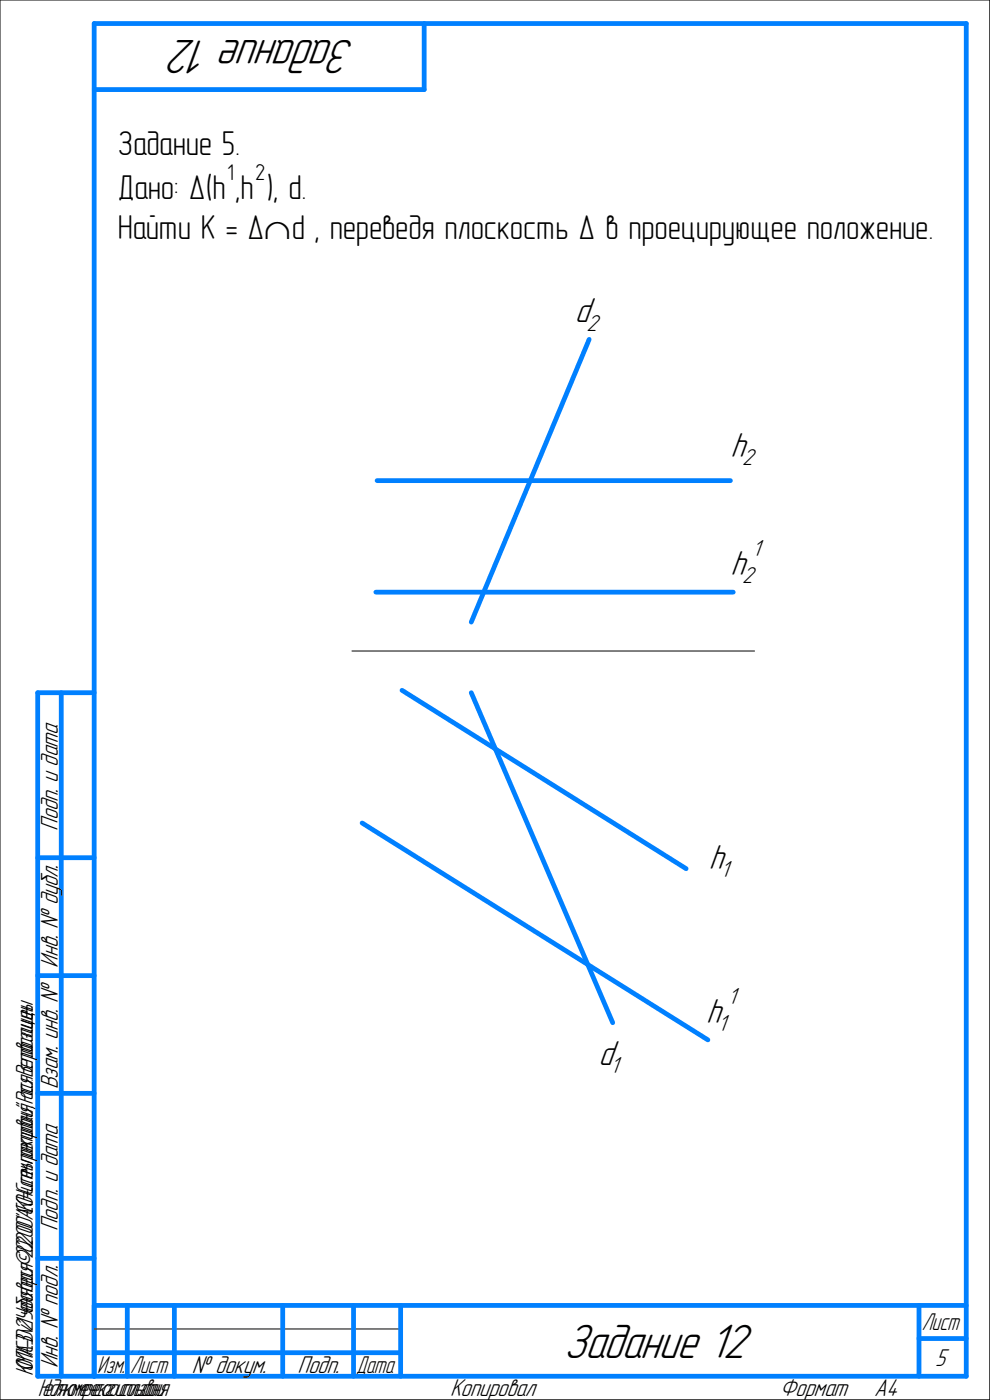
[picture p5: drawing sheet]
<svg xmlns="http://www.w3.org/2000/svg" width="210mm" height="297mm" viewBox="0 0 210 297" stroke-linecap="round" stroke-linejoin="round" font-family="sans-serif">
<path d="M0 0v297zM0 0h210zM210 0v297zM74.7 138.1h85.4zM0 297h210zM20 282h65z" fill="none" stroke="#000" stroke-width=".21"/>
<g fill="none" stroke="#0080ff" stroke-width="1">
<path d="M20 5v287zM20 5h185zM20 19h70zM90 5v14zM205 5v287zM125 72l-25 60zM80 102h75zM79.8 125.6h75.8zM8 147v145zM8 147h12zM13 147v145zM85.3 146.5l60.3 37.8z"/>
<path d="M100 147l30 70zM76.8 174.6l73.4 46zM8 182h12zM8 207h12zM8 232h12zM8 267h12zM20 277h185zM20 277v15zM27 277v15zM37 277v15zM60 277v15zM75 277v15z"/>
<path d="M85 277v15zM195 277v15zM8 292h12zM20 292h185zM20 287h7zM27 287h10zM37 287h23zM60 287h15zM75 287h10zM195 284h10z"/>
</g>
<g fill="#fff" stroke="#fff" stroke-width=".21">
<path d="M155 91.4h6.8zM155 91.4h6.8zM155 91.5h6.8zM155 91.5h6.8zM155 91.6h6.8zM155 91.6h6.8zM155 91.7h6.8zM155 91.7h6.8zM155 91.7h6.8zM155 91.8h6.8zM155 91.8h6.8zM155 91.9h6.8zM155 91.9h6.8zM155 91.9h6.8zM155 92h6.8zM155 92h6.8zM155 92.1h6.8zM155 92.1h6.8zM155 92.2h6.8zM155 92.2h6.8zM155 92.2h6.8zM155 92.3h6.8zM155 92.3h6.8zM155 92.4h6.8zM155 92.4h6.8zM155 92.5h6.8zM155 92.5h6.8zM155 92.5h6.8zM155 92.6h6.8zM155 92.6h6.8zM155 92.7h6.8zM155 92.7h6.8zM155 92.8h6.8zM155 92.8h6.8zM155 92.8h6.8zM155 92.9h6.8zM155 92.9h6.8zM155 93h6.8zM155 93h6.8zM155 93h6.8zM155 93.1h6.8zM155 93.1h6.8zM155 93.2h6.8zM155 93.2h6.8zM155 93.3h6.8zM155 93.3h6.8zM155 93.3h6.8zM155 93.4h6.8zM155 93.4h6.8zM155 93.5h6.8zM155 93.5h6.8zM155 93.6h6.8zM155 93.6h6.8zM155 93.6h6.8zM155 93.7h6.8zM155 93.7h6.8zM155 93.8h6.8zM155 93.8h6.8zM155 93.9h6.8zM155 93.9h6.8zM155 93.9h6.8zM155 94h6.8zM155 94h6.8zM155 94.1h6.8zM155 94.1h6.8zM155 94.1h6.8zM155 94.2h6.8zM155 94.2h6.8zM155 94.3h6.8zM155 94.3h6.8zM155 94.4h6.8zM155 94.4h6.8zM155 94.4h6.8zM155 94.5h6.8zM155 94.5h6.8zM155 94.6h6.8zM155 94.6h6.8zM155 94.7h6.8zM155 94.7h6.8zM155 94.7h6.8zM155 94.8h6.8zM155 94.8h6.8zM155 94.9h6.8zM155 94.9h6.8zM155 95h6.8zM155 95h6.8zM155 95h6.8zM155 95.1h6.8zM155 95.1h6.8zM155 95.2h6.8zM155 95.2h6.8zM155 95.2h6.8zM155 95.3h6.8zM155 95.3h6.8zM155 95.4h6.8zM155 95.4h6.8zM155 95.5h6.8zM155 95.5h6.8zM155 95.5h6.8zM155 95.6h6.8zM155 95.6h6.8zM155 95.7h6.8zM155 95.7h6.8zM155 95.8h6.8zM155 95.8h6.8zM155 95.8h6.8zM155 95.9h6.8zM155 95.9h6.8zM155 96h6.8zM155 96h6.8zM155 96.1h6.8zM155 96.1h6.8zM155 96.1h6.8zM155 96.2h6.8zM155 96.2h6.8zM155 96.3h6.8zM155 96.3h6.8zM155 96.4h6.8zM155 96.4h6.8zM155 96.4h6.8zM155 96.5h6.8zM155 96.5h6.8zM155 96.6h6.8zM155 96.6h6.8zM155 96.6h6.8zM155 96.7h6.8zM155 96.7h6.8zM155 96.8h6.8zM155 96.8h6.8zM155 96.9h6.8zM155 96.9h6.8zM155 96.9h6.8zM155 97h6.8zM155 97h6.8zM155 97.1h6.8zM155 97.1h6.8zM155 97.2h6.8zM155 97.2h6.8zM155 97.2h6.8zM155 97.3h6.8zM155 97.3h6.8zM155 97.4h6.8zM155 97.4h6.8zM155 97.5h6.8zM155 97.5h6.8zM155 97.5h6.8zM155 97.6h6.8zM155 97.6h6.8zM155 97.7h6.8zM155 97.7h6.8zM155 97.7h6.8zM155 97.8h6.8zM155 97.8h6.8zM155 97.9h6.8zM155 97.9h6.8zM155 98h6.8zM155 98h6.8zM155 98h6.8zM155 98.1h6.8zM155 98.1h6.8zM155 98.2h6.8zM155 98.2h6.8zM155 98.3h6.8zM155 98.3h6.8zM155 98.3h6.8zM155 98.4h6.8zM155 98.4h6.8zM155 98.5h6.8zM155 98.5h6.8zM155 98.6h6.8zM155 98.6h6.8zM155 98.6h6.8zM155 98.7h6.8zM155 98.7h6.8zM155 98.8h6.8zM155 98.8h6.8zM155 98.8h6.8zM155 98.9h6.8zM155 98.9h6.8zM155 99h6.8zM155 99h6.8zM155 99.1h6.8zM155 99.1h6.8zM155 99.1h6.8zM155 99.2h6.8zM155 99.2h6.8zM155 99.3h6.8zM155 99.3h6.8zM155 99.4h6.8zM155 99.4h6.8zM155 99.4h6.8zM155 99.5h6.8zM155 99.5h6.8zM155 99.6h6.8zM155 99.6h6.8zM155 99.7h6.8zM155 99.7h6.8z"/>
<path d="M155 114.3h7.2zM155 114.3h7.2zM155 114.3h7.2zM155 114.4h7.2zM155 114.4h7.2zM155 114.5h7.2zM155 114.5h7.2zM155 114.6h7.2zM155 114.6h7.2zM155 114.6h7.2zM155 114.7h7.2zM155 114.7h7.2zM155 114.8h7.2zM155 114.8h7.2zM155 114.9h7.2zM155 114.9h7.2zM155 114.9h7.2zM155 115h7.2zM155 115h7.2zM155 115.1h7.2zM155 115.1h7.2zM155 115.1h7.2zM155 115.2h7.2zM155 115.2h7.2zM155 115.3h7.2zM155 115.3h7.2zM155 115.4h7.2zM155 115.4h7.2zM155 115.4h7.2zM155 115.5h7.2zM155 115.5h7.2zM155 115.6h7.2zM155 115.6h7.2zM155 115.7h7.2zM155 115.7h7.2zM155 115.7h7.2zM155 115.8h7.2zM155 115.8h7.2zM155 115.9h7.2zM155 115.9h7.2zM155 116h7.2zM155 116h7.2zM155 116h7.2zM155 116.1h7.2zM155 116.1h7.2zM155 116.2h7.2zM155 116.2h7.2zM155 116.2h7.2zM155 116.3h7.2zM155 116.3h7.2zM155 116.4h7.2zM155 116.4h7.2zM155 116.5h7.2zM155 116.5h7.2zM155 116.5h7.2zM155 116.6h7.2zM155 116.6h7.2zM155 116.7h7.2zM155 116.7h7.2zM155 116.8h7.2zM155 116.8h7.2zM155 116.8h7.2zM155 116.9h7.2zM155 116.9h7.2zM155 117h7.2zM155 117h7.2zM155 117.1h7.2zM155 117.1h7.2zM155 117.1h7.2zM155 117.2h7.2zM155 117.2h7.2zM155 117.3h7.2zM155 117.3h7.2zM155 117.3h7.2zM155 117.4h7.2zM155 117.4h7.2zM155 117.5h7.2zM155 117.5h7.2zM155 117.6h7.2zM155 117.6h7.2zM155 117.6h7.2zM155 117.7h7.2zM155 117.7h7.2zM155 117.8h7.2zM155 117.8h7.2zM155 117.9h7.2zM155 117.9h7.2zM155 117.9h7.2zM155 118h7.2zM155 118h7.2zM155 118.1h7.2zM155 118.1h7.2zM155 118.2h7.2zM155 118.2h7.2zM155 118.2h7.2zM155 118.3h7.2zM155 118.3h7.2zM155 118.4h7.2zM155 118.4h7.2zM155 118.4h7.2zM155 118.5h7.2zM155 118.5h7.2zM155 118.6h7.2zM155 118.6h7.2zM155 118.7h7.2zM155 118.7h7.2zM155 118.7h7.2zM155 118.8h7.2zM155 118.8h7.2zM155 118.9h7.2zM155 118.9h7.2zM155 119h7.2zM155 119h7.2zM155 119h7.2zM155 119.1h7.2zM155 119.1h7.2zM155 119.2h7.2zM155 119.2h7.2zM155 119.3h7.2zM155 119.3h7.2zM155 119.3h7.2zM155 119.4h7.2zM155 119.4h7.2zM155 119.5h7.2zM155 119.5h7.2zM155 119.5h7.2zM155 119.6h7.2zM155 119.6h7.2zM155 119.7h7.2zM155 119.7h7.2zM155 119.8h7.2zM155 119.8h7.2zM155 119.8h7.2zM155 119.9h7.2zM155 119.9h7.2zM155 120h7.2zM155 120h7.2zM155 120.1h7.2zM155 120.1h7.2zM155 120.1h7.2zM155 120.2h7.2zM155 120.2h7.2zM155 120.3h7.2zM155 120.3h7.2zM155 120.4h7.2zM155 120.4h7.2zM155 120.4h7.2zM155 120.5h7.2zM155 120.5h7.2zM155 120.6h7.2zM155 120.6h7.2zM155 120.6h7.2zM155 120.7h7.2zM155 120.7h7.2zM155 120.8h7.2zM155 120.8h7.2zM155 120.9h7.2zM155 120.9h7.2zM155 120.9h7.2zM155 121h7.2zM155 121h7.2zM155 121.1h7.2zM155 121.1h7.2zM155 121.2h7.2zM155 121.2h7.2zM155 121.2h7.2zM155 121.3h7.2zM155 121.3h7.2zM155 121.4h7.2zM155 121.4h7.2zM155 121.5h7.2zM155 121.5h7.2zM155 121.5h7.2zM155 121.6h7.2zM155 121.6h7.2zM155 121.7h7.2zM155 121.7h7.2zM155 121.8h7.2zM155 121.8h7.2zM155 121.8h7.2zM155 121.9h7.2zM155 121.9h7.2zM155 122h7.2zM155 122h7.2zM155 122h7.2zM155 122.1h7.2zM155 122.1h7.2zM155 122.2h7.2zM155 122.2h7.2zM155 122.3h7.2zM155 122.3h7.2zM155 122.3h7.2zM155 122.4h7.2zM155 122.4h7.2zM155 122.5h7.2zM155 122.5h7.2zM155 122.6h7.2zM155 122.6h7.2zM155 122.6h7.2zM155 122.7h7.2zM155 122.7h7.2zM155 122.8h7.2zM155 122.8h7.2zM155 122.9h7.2zM155 122.9h7.2zM155 122.9h7.2zM155 123h7.2zM155 123h7.2zM155 123.1h7.2zM155 123.1h7.2zM155 123.1h7.2zM155 123.2h7.2zM155 123.2h7.2zM155 123.3h7.2zM155 123.3h7.2zM155 123.4h7.2zM155 123.4h7.2zM155 123.4h7.2zM155 123.5h7.2zM155 123.5h7.2zM155 123.6h7.2zM155 123.6h7.2zM155 123.7h7.2zM155 123.7h7.2zM155 123.7h7.2zM155 123.8h7.2zM155 123.8h7.2zM155 123.9h7.2zM155 123.9h7.2zM155 124h7.2zM155 124h7.2zM155 124h7.2zM155 124.1h7.2zM155 124.1h7.2zM155 124.2h7.2zM155 124.2h7.2zM155 124.2h7.2zM155 124.3h7.2zM155 124.3h7.2zM155 124.4h7.2zM155 124.4h7.2zM155 124.5h7.2zM155 124.5h7.2zM155 124.5h7.2zM155 124.6h7.2zM155 124.6h7.2zM155 124.7h7.2zM155 124.7h7.2z"/>
<path d="M127 220.4h6.1zM127 220.4h6.1zM127 220.5h6.1zM127 220.5h6.1zM127 220.6h6.1zM127 220.6h6.1zM127 220.6h6.1zM127 220.7h6.1zM127 220.7h6.1zM127 220.8h6.1zM127 220.8h6.1zM127 220.9h6.1zM127 220.9h6.1zM127 220.9h6.1zM127 221h6.1zM127 221h6.1zM127 221.1h6.1zM127 221.1h6.1zM127 221.1h6.1zM127 221.2h6.1zM127 221.2h6.1zM127 221.3h6.1zM127 221.3h6.1zM127 221.4h6.1zM127 221.4h6.1zM127 221.4h6.1zM127 221.5h6.1zM127 221.5h6.1zM127 221.6h6.1zM127 221.6h6.1zM127 221.7h6.1zM127 221.7h6.1zM127 221.7h6.1zM127 221.8h6.1zM127 221.8h6.1zM127 221.9h6.1zM127 221.9h6.1zM127 222h6.1zM127 222h6.1zM127 222h6.1zM127 222.1h6.1zM127 222.1h6.1zM127 222.2h6.1zM127 222.2h6.1zM127 222.2h6.1zM127 222.3h6.1zM127 222.3h6.1zM127 222.4h6.1zM127 222.4h6.1zM127 222.5h6.1zM127 222.5h6.1zM127 222.5h6.1zM127 222.6h6.1zM127 222.6h6.1zM127 222.7h6.1zM127 222.7h6.1zM127 222.8h6.1zM127 222.8h6.1zM127 222.8h6.1zM127 222.9h6.1zM127 222.9h6.1zM127 223h6.1zM127 223h6.1zM127 223.1h6.1zM127 223.1h6.1zM127 223.1h6.1zM127 223.2h6.1zM127 223.2h6.1zM127 223.3h6.1zM127 223.3h6.1zM127 223.4h6.1zM127 223.4h6.1zM127 223.4h6.1zM127 223.5h6.1zM127 223.5h6.1zM127 223.6h6.1zM127 223.6h6.1zM127 223.6h6.1zM127 223.7h6.1zM127 223.7h6.1zM127 223.8h6.1zM127 223.8h6.1zM127 223.9h6.1zM127 223.9h6.1zM127 223.9h6.1zM127 224h6.1zM127 224h6.1zM127 224.1h6.1zM127 224.1h6.1zM127 224.2h6.1zM127 224.2h6.1zM127 224.2h6.1zM127 224.3h6.1zM127 224.3h6.1zM127 224.4h6.1zM127 224.4h6.1zM127 224.5h6.1zM127 224.5h6.1zM127 224.5h6.1zM127 224.6h6.1zM127 224.6h6.1zM127 224.7h6.1zM127 224.7h6.1zM127 224.7h6.1zM127 224.8h6.1zM127 224.8h6.1zM127 224.9h6.1zM127 224.9h6.1zM127 225h6.1zM127 225h6.1zM127 225h6.1zM127 225.1h6.1zM127 225.1h6.1zM127 225.2h6.1zM127 225.2h6.1zM127 225.3h6.1zM127 225.3h6.1zM127 225.3h6.1zM127 225.4h6.1zM127 225.4h6.1zM127 225.5h6.1zM127 225.5h6.1zM127 225.6h6.1zM127 225.6h6.1zM127 225.6h6.1zM127 225.7h6.1zM127 225.7h6.1zM127 225.8h6.1zM127 225.8h6.1zM127 225.8h6.1zM127 225.9h6.1zM127 225.9h6.1zM127 226h6.1zM127 226h6.1zM127 226.1h6.1zM127 226.1h6.1zM127 226.1h6.1zM127 226.2h6.1zM127 226.2h6.1zM127 226.3h6.1zM127 226.3h6.1zM127 226.4h6.1zM127 226.4h6.1zM127 226.4h6.1zM127 226.5h6.1zM127 226.5h6.1zM127 226.6h6.1zM127 226.6h6.1zM127 226.7h6.1zM127 226.7h6.1zM127 226.7h6.1zM127 226.8h6.1zM127 226.8h6.1zM127 226.9h6.1zM127 226.9h6.1zM127 226.9h6.1zM127 227h6.1zM127 227h6.1zM127 227.1h6.1zM127 227.1h6.1zM127 227.2h6.1zM127 227.2h6.1zM127 227.2h6.1zM127 227.3h6.1zM127 227.3h6.1zM127 227.4h6.1zM127 227.4h6.1zM127 227.5h6.1zM127 227.5h6.1zM127 227.5h6.1zM127 227.6h6.1zM127 227.6h6.1zM127 227.7h6.1zM127 227.7h6.1zM127 227.8h6.1zM127 227.8h6.1zM127 227.8h6.1zM127 227.9h6.1zM127 227.9h6.1zM127 228h6.1zM127 228h6.1zM127 228h6.1zM127 228.1h6.1zM127 228.1h6.1zM127 228.2h6.1zM127 228.2h6.1zM127 228.3h6.1zM127 228.3h6.1zM127 228.3h6.1zM127 228.4h6.1zM127 228.4h6.1zM127 228.5h6.1zM127 228.5h6.1zM127 228.6h6.1zM127 228.6h6.1zM127 228.6h6.1zM127 228.7h6.1zM127 228.7h6.1z"/>
<path d="M150.4 178.7h6.1zM150.4 178.7h6.1zM150.4 178.8h6.1zM150.4 178.8h6.1zM150.4 178.9h6.1zM150.4 178.9h6.1zM150.4 178.9h6.1zM150.4 179h6.1zM150.4 179h6.1zM150.4 179.1h6.1zM150.4 179.1h6.1zM150.4 179.2h6.1zM150.4 179.2h6.1zM150.4 179.2h6.1zM150.4 179.3h6.1zM150.4 179.3h6.1zM150.4 179.4h6.1zM150.4 179.4h6.1zM150.4 179.5h6.1zM150.4 179.5h6.1zM150.4 179.5h6.1zM150.4 179.6h6.1zM150.4 179.6h6.1zM150.4 179.7h6.1zM150.4 179.7h6.1zM150.4 179.7h6.1zM150.4 179.8h6.1zM150.4 179.8h6.1zM150.4 179.9h6.1zM150.4 179.9h6.1zM150.4 180h6.1zM150.4 180h6.1zM150.4 180h6.1zM150.4 180.1h6.1zM150.4 180.1h6.1zM150.4 180.2h6.1zM150.4 180.2h6.1zM150.4 180.3h6.1zM150.4 180.3h6.1zM150.4 180.3h6.1zM150.4 180.4h6.1zM150.4 180.4h6.1zM150.4 180.5h6.1zM150.4 180.5h6.1zM150.4 180.6h6.1zM150.4 180.6h6.1zM150.4 180.6h6.1zM150.4 180.7h6.1zM150.4 180.7h6.1zM150.4 180.8h6.1zM150.4 180.8h6.1zM150.4 180.8h6.1zM150.4 180.9h6.1zM150.4 180.9h6.1zM150.4 181h6.1zM150.4 181h6.1zM150.4 181.1h6.1zM150.4 181.1h6.1zM150.4 181.1h6.1zM150.4 181.2h6.1zM150.4 181.2h6.1zM150.4 181.3h6.1zM150.4 181.3h6.1zM150.4 181.4h6.1zM150.4 181.4h6.1zM150.4 181.4h6.1zM150.4 181.5h6.1zM150.4 181.5h6.1zM150.4 181.6h6.1zM150.4 181.6h6.1zM150.4 181.7h6.1zM150.4 181.7h6.1zM150.4 181.7h6.1zM150.4 181.8h6.1zM150.4 181.8h6.1zM150.4 181.9h6.1zM150.4 181.9h6.1zM150.4 181.9h6.1zM150.4 182h6.1zM150.4 182h6.1zM150.4 182.1h6.1zM150.4 182.1h6.1zM150.4 182.2h6.1zM150.4 182.2h6.1zM150.4 182.2h6.1zM150.4 182.3h6.1zM150.4 182.3h6.1zM150.4 182.4h6.1zM150.4 182.4h6.1zM150.4 182.5h6.1zM150.4 182.5h6.1zM150.4 182.5h6.1zM150.4 182.6h6.1zM150.4 182.6h6.1zM150.4 182.7h6.1zM150.4 182.7h6.1zM150.4 182.8h6.1zM150.4 182.8h6.1zM150.4 182.8h6.1zM150.4 182.9h6.1zM150.4 182.9h6.1zM150.4 183h6.1zM150.4 183h6.1zM150.4 183h6.1zM150.4 183.1h6.1zM150.4 183.1h6.1zM150.4 183.2h6.1zM150.4 183.2h6.1zM150.4 183.3h6.1zM150.4 183.3h6.1zM150.4 183.3h6.1zM150.4 183.4h6.1zM150.4 183.4h6.1zM150.4 183.5h6.1zM150.4 183.5h6.1zM150.4 183.6h6.1zM150.4 183.6h6.1zM150.4 183.6h6.1zM150.4 183.7h6.1zM150.4 183.7h6.1zM150.4 183.8h6.1zM150.4 183.8h6.1zM150.4 183.9h6.1zM150.4 183.9h6.1zM150.4 183.9h6.1zM150.4 184h6.1zM150.4 184h6.1zM150.4 184.1h6.1zM150.4 184.1h6.1zM150.4 184.1h6.1zM150.4 184.2h6.1zM150.4 184.2h6.1zM150.4 184.3h6.1zM150.4 184.3h6.1zM150.4 184.4h6.1zM150.4 184.4h6.1zM150.4 184.4h6.1zM150.4 184.5h6.1zM150.4 184.5h6.1zM150.4 184.6h6.1zM150.4 184.6h6.1zM150.4 184.7h6.1zM150.4 184.7h6.1zM150.4 184.7h6.1zM150.4 184.8h6.1zM150.4 184.8h6.1zM150.4 184.9h6.1zM150.4 184.9h6.1zM150.4 185h6.1zM150.4 185h6.1zM150.4 185h6.1zM150.4 185.1h6.1zM150.4 185.1h6.1zM150.4 185.2h6.1zM150.4 185.2h6.1zM150.4 185.3h6.1zM150.4 185.3h6.1zM150.4 185.3h6.1zM150.4 185.4h6.1zM150.4 185.4h6.1zM150.4 185.5h6.1zM150.4 185.5h6.1zM150.4 185.5h6.1zM150.4 185.6h6.1zM150.4 185.6h6.1zM150.4 185.7h6.1zM150.4 185.7h6.1zM150.4 185.8h6.1zM150.4 185.8h6.1zM150.4 185.8h6.1zM150.4 185.9h6.1zM150.4 185.9h6.1zM150.4 186h6.1zM150.4 186h6.1zM150.4 186.1h6.1zM150.4 186.1h6.1zM150.4 186.1h6.1zM150.4 186.2h6.1zM150.4 186.2h6.1zM150.4 186.3h6.1zM150.4 186.3h6.1zM150.4 186.4h6.1zM150.4 186.4h6.1zM150.4 186.4h6.1zM150.4 186.5h6.1zM150.4 186.5h6.1zM150.4 186.6h6.1zM150.4 186.6h6.1zM150.4 186.6h6.1zM150.4 186.7h6.1zM150.4 186.7h6.1zM150.4 186.8h6.1zM150.4 186.8h6.1zM150.4 186.9h6.1zM150.4 186.9h6.1zM150.4 186.9h6.1zM150.4 187h6.1zM150.4 187h6.1z"/>
<path d="M149.9 209.3h7.2zM149.9 209.3h7.2zM149.9 209.3h7.2zM149.9 209.4h7.2zM149.9 209.4h7.2zM149.9 209.5h7.2zM149.9 209.5h7.2zM149.9 209.5h7.2zM149.9 209.6h7.2zM149.9 209.6h7.2zM149.9 209.7h7.2zM149.9 209.7h7.2zM149.9 209.8h7.2zM149.9 209.8h7.2zM149.9 209.8h7.2zM149.9 209.9h7.2zM149.9 209.9h7.2zM149.9 210h7.2zM149.9 210h7.2zM149.9 210.1h7.2zM149.9 210.1h7.2zM149.9 210.1h7.2zM149.9 210.2h7.2zM149.9 210.2h7.2zM149.9 210.3h7.2zM149.9 210.3h7.2zM149.9 210.4h7.2zM149.9 210.4h7.2zM149.9 210.4h7.2zM149.9 210.5h7.2zM149.9 210.5h7.2zM149.9 210.6h7.2zM149.9 210.6h7.2zM149.9 210.7h7.2zM149.9 210.7h7.2zM149.9 210.7h7.2zM149.9 210.8h7.2zM149.9 210.8h7.2zM149.9 210.9h7.2zM149.9 210.9h7.2zM149.9 210.9h7.2zM149.9 211h7.2zM149.9 211h7.2zM149.9 211.1h7.2zM149.9 211.1h7.2zM149.9 211.2h7.2zM149.9 211.2h7.2zM149.9 211.2h7.2zM149.9 211.3h7.2zM149.9 211.3h7.2zM149.9 211.4h7.2zM149.9 211.4h7.2zM149.9 211.5h7.2zM149.9 211.5h7.2zM149.9 211.5h7.2zM149.9 211.6h7.2zM149.9 211.6h7.2zM149.9 211.7h7.2zM149.9 211.7h7.2zM149.9 211.8h7.2zM149.9 211.8h7.2zM149.9 211.8h7.2zM149.9 211.9h7.2zM149.9 211.9h7.2zM149.9 212h7.2zM149.9 212h7.2zM149.9 212h7.2zM149.9 212.1h7.2zM149.9 212.1h7.2zM149.9 212.2h7.2zM149.9 212.2h7.2zM149.9 212.3h7.2zM149.9 212.3h7.2zM149.9 212.3h7.2zM149.9 212.4h7.2zM149.9 212.4h7.2zM149.9 212.5h7.2zM149.9 212.5h7.2zM149.9 212.6h7.2zM149.9 212.6h7.2zM149.9 212.6h7.2zM149.9 212.7h7.2zM149.9 212.7h7.2zM149.9 212.8h7.2zM149.9 212.8h7.2zM149.9 212.9h7.2zM149.9 212.9h7.2zM149.9 212.9h7.2zM149.9 213h7.2zM149.9 213h7.2zM149.9 213.1h7.2zM149.9 213.1h7.2zM149.9 213.1h7.2zM149.9 213.2h7.2zM149.9 213.2h7.2zM149.9 213.3h7.2zM149.9 213.3h7.2zM149.9 213.4h7.2zM149.9 213.4h7.2zM149.9 213.4h7.2zM149.9 213.5h7.2zM149.9 213.5h7.2zM149.9 213.6h7.2zM149.9 213.6h7.2zM149.9 213.7h7.2zM149.9 213.7h7.2zM149.9 213.7h7.2zM149.9 213.8h7.2zM149.9 213.8h7.2zM149.9 213.9h7.2zM149.9 213.9h7.2zM149.9 214h7.2zM149.9 214h7.2zM149.9 214h7.2zM149.9 214.1h7.2zM149.9 214.1h7.2zM149.9 214.2h7.2zM149.9 214.2h7.2zM149.9 214.2h7.2zM149.9 214.3h7.2zM149.9 214.3h7.2zM149.9 214.4h7.2zM149.9 214.4h7.2zM149.9 214.5h7.2zM149.9 214.5h7.2zM149.9 214.5h7.2zM149.9 214.6h7.2zM149.9 214.6h7.2zM149.9 214.7h7.2zM149.9 214.7h7.2zM149.9 214.8h7.2zM149.9 214.8h7.2zM149.9 214.8h7.2zM149.9 214.9h7.2zM149.9 214.9h7.2zM149.9 215h7.2zM149.9 215h7.2zM149.9 215.1h7.2zM149.9 215.1h7.2zM149.9 215.1h7.2zM149.9 215.2h7.2zM149.9 215.2h7.2zM149.9 215.3h7.2zM149.9 215.3h7.2zM149.9 215.3h7.2zM149.9 215.4h7.2zM149.9 215.4h7.2zM149.9 215.5h7.2zM149.9 215.5h7.2zM149.9 215.6h7.2zM149.9 215.6h7.2zM149.9 215.6h7.2zM149.9 215.7h7.2zM149.9 215.7h7.2zM149.9 215.8h7.2zM149.9 215.8h7.2zM149.9 215.9h7.2zM149.9 215.9h7.2zM149.9 215.9h7.2zM149.9 216h7.2zM149.9 216h7.2zM149.9 216.1h7.2zM149.9 216.1h7.2zM149.9 216.2h7.2zM149.9 216.2h7.2zM149.9 216.2h7.2zM149.9 216.3h7.2zM149.9 216.3h7.2zM149.9 216.4h7.2zM149.9 216.4h7.2zM149.9 216.5h7.2zM149.9 216.5h7.2zM149.9 216.5h7.2zM149.9 216.6h7.2zM149.9 216.6h7.2zM149.9 216.7h7.2zM149.9 216.7h7.2zM149.9 216.7h7.2zM149.9 216.8h7.2zM149.9 216.8h7.2zM149.9 216.9h7.2zM149.9 216.9h7.2zM149.9 217h7.2zM149.9 217h7.2zM149.9 217h7.2zM149.9 217.1h7.2zM149.9 217.1h7.2zM149.9 217.2h7.2zM149.9 217.2h7.2zM149.9 217.3h7.2zM149.9 217.3h7.2zM149.9 217.3h7.2zM149.9 217.4h7.2zM149.9 217.4h7.2zM149.9 217.5h7.2zM149.9 217.5h7.2zM149.9 217.6h7.2zM149.9 217.6h7.2zM149.9 217.6h7.2zM149.9 217.7h7.2zM149.9 217.7h7.2zM149.9 217.8h7.2zM149.9 217.8h7.2zM149.9 217.8h7.2zM149.9 217.9h7.2zM149.9 217.9h7.2zM149.9 218h7.2zM149.9 218h7.2zM149.9 218.1h7.2zM149.9 218.1h7.2zM149.9 218.1h7.2zM149.9 218.2h7.2zM149.9 218.2h7.2zM149.9 218.3h7.2zM149.9 218.3h7.2zM149.9 218.4h7.2zM149.9 218.4h7.2zM149.9 218.4h7.2zM149.9 218.5h7.2zM149.9 218.5h7.2zM149.9 218.6h7.2zM149.9 218.6h7.2zM149.9 218.7h7.2zM149.9 218.7h7.2zM149.9 218.7h7.2zM149.9 218.8h7.2zM149.9 218.8h7.2zM149.9 218.9h7.2zM149.9 218.9h7.2zM149.9 218.9h7.2zM149.9 219h7.2zM149.9 219h7.2zM149.9 219.1h7.2zM149.9 219.1h7.2zM149.9 219.2h7.2zM149.9 219.2h7.2zM149.9 219.2h7.2zM149.9 219.3h7.2zM149.9 219.3h7.2zM149.9 219.4h7.2zM149.9 219.4h7.2zM149.9 219.5h7.2zM149.9 219.5h7.2zM149.9 219.5h7.2zM149.9 219.6h7.2zM149.9 219.6h7.2zM149.9 219.7h7.2zM149.9 219.7h7.2z"/>
<path d="M25 27h25.9zM25 27.1h25.9zM25 27.1h25.9zM25 27.1h25.9zM25 27.2h25.9zM25 27.2h25.9zM25 27.3h25.9zM25 27.3h25.9zM25 27.3h25.9zM25 27.4h25.9zM25 27.4h25.9zM25 27.5h25.9zM25 27.5h25.9zM25 27.6h25.9zM25 27.6h25.9zM25 27.6h25.9zM25 27.7h25.9zM25 27.7h25.9zM25 27.8h25.9zM25 27.8h25.9zM25 27.9h25.9zM25 27.9h25.9zM25 27.9h25.9zM25 28h25.9zM25 28h25.9zM25 28.1h25.9zM25 28.1h25.9zM25 28.2h25.9zM25 28.2h25.9zM25 28.2h25.9zM25 28.3h25.9zM25 28.3h25.9zM25 28.4h25.9zM25 28.4h25.9zM25 28.4h25.9zM25 28.5h25.9zM25 28.5h25.9zM25 28.6h25.9zM25 28.6h25.9zM25 28.7h25.9zM25 28.7h25.9zM25 28.7h25.9zM25 28.8h25.9zM25 28.8h25.9zM25 28.9h25.9zM25 28.9h25.9zM25 29h25.9zM25 29h25.9zM25 29h25.9zM25 29.1h25.9zM25 29.1h25.9zM25 29.2h25.9zM25 29.2h25.9zM25 29.3h25.9zM25 29.3h25.9zM25 29.3h25.9zM25 29.4h25.9zM25 29.4h25.9zM25 29.5h25.9zM25 29.5h25.9zM25 29.5h25.9zM25 29.6h25.9zM25 29.6h25.9zM25 29.7h25.9zM25 29.7h25.9zM25 29.8h25.9zM25 29.8h25.9zM25 29.8h25.9zM25 29.9h25.9zM25 29.9h25.9zM25 30h25.9zM25 30h25.9zM25 30.1h25.9zM25 30.1h25.9zM25 30.1h25.9zM25 30.2h25.9zM25 30.2h25.9zM25 30.3h25.9zM25 30.3h25.9zM25 30.4h25.9zM25 30.4h25.9zM25 30.4h25.9zM25 30.5h25.9zM25 30.5h25.9zM25 30.6h25.9zM25 30.6h25.9zM25 30.6h25.9zM25 30.7h25.9zM25 30.7h25.9zM25 30.8h25.9zM25 30.8h25.9zM25 30.9h25.9zM25 30.9h25.9zM25 30.9h25.9zM25 31h25.9zM25 31h25.9zM25 31.1h25.9zM25 31.1h25.9zM25 31.2h25.9zM25 31.2h25.9zM25 31.2h25.9zM25 31.3h25.9zM25 31.3h25.9zM25 31.4h25.9zM25 31.4h25.9zM25 31.5h25.9zM25 31.5h25.9zM25 31.5h25.9zM25 31.6h25.9zM25 31.6h25.9zM25 31.7h25.9zM25 31.7h25.9zM25 31.7h25.9zM25 31.8h25.9zM25 31.8h25.9zM25 31.9h25.9zM25 31.9h25.9zM25 32h25.9zM25 32h25.9zM25 32h25.9zM25 32.1h25.9zM25 32.1h25.9zM25 32.2h25.9zM25 32.2h25.9zM25 32.3h25.9zM25 32.3h25.9zM25 32.3h25.9zM25 32.4h25.9zM25 32.4h25.9zM25 32.5h25.9zM25 32.5h25.9zM25 32.6h25.9zM25 32.6h25.9zM25 32.6h25.9zM25 32.7h25.9zM25 32.7h25.9zM25 32.8h25.9zM25 32.8h25.9zM25 32.9h25.9zM25 32.9h25.9zM25 32.9h25.9zM25 33h25.9zM25 33h25.9zM25 33.1h25.9zM25 33.1h25.9zM25 33.1h25.9zM25 33.2h25.9zM25 33.2h25.9zM25 33.3h25.9zM25 33.3h25.9zM25 33.4h25.9zM25 33.4h25.9zM25 33.4h25.9zM25 33.5h25.9zM25 33.5h25.9zM25 33.6h25.9zM25 33.6h25.9zM25 33.7h25.9zM25 33.7h25.9zM25 33.7h25.9zM25 33.8h25.9zM25 33.8h25.9zM25 33.9h25.9zM25 33.9h25.9zM25 34h25.9zM25 34h25.9zM25 34h25.9zM25 34.1h25.9zM25 34.1h25.9zM25 34.2h25.9zM25 34.2h25.9zM25 34.2h25.9zM25 34.3h25.9zM25 34.3h25.9z"/>
<path d="M25 34.4h40.1zM25 34.4h40.1zM25 34.5h40.1zM25 34.5h40.1zM25 34.5h40.1zM25 34.6h40.1zM25 34.6h40.1zM25 34.7h40.1zM25 34.7h40.1zM25 34.8h40.1zM25 34.8h40.1zM25 34.8h40.1zM25 34.9h40.1zM25 34.9h40.1zM25 35h40.1zM25 35h40.1zM25 35.1h40.1zM25 35.1h40.1zM25 35.1h40.1zM25 35.2h40.1zM25 35.2h40.1zM25 35.3h40.1zM25 35.3h40.1zM25 35.3h40.1zM25 35.4h40.1zM25 35.4h40.1zM25 35.5h40.1zM25 35.5h40.1zM25 35.6h40.1zM25 35.6h40.1zM25 35.6h40.1zM25 35.7h40.1zM25 35.7h40.1zM25 35.8h40.1zM25 35.8h40.1zM25 35.9h40.1zM25 35.9h40.1zM25 35.9h40.1zM25 36h40.1zM25 36h40.1zM25 36.1h40.1zM25 36.1h40.1zM25 36.2h40.1zM25 36.2h40.1zM25 36.2h40.1zM25 36.3h40.1zM25 36.3h40.1zM25 36.4h40.1zM25 36.4h40.1zM25 36.4h40.1zM25 36.5h40.1zM25 36.5h40.1zM25 36.6h40.1zM25 36.6h40.1zM25 36.7h40.1zM25 36.7h40.1zM25 36.7h40.1zM25 36.8h40.1zM25 36.8h40.1zM25 36.9h40.1zM25 36.9h40.1zM25 37h40.1zM25 37h40.1zM25 37h40.1zM25 37.1h40.1zM25 37.1h40.1zM25 37.2h40.1zM25 37.2h40.1zM25 37.3h40.1zM25 37.3h40.1zM25 37.3h40.1zM25 37.4h40.1zM25 37.4h40.1zM25 37.5h40.1zM25 37.5h40.1zM25 37.5h40.1zM25 37.6h40.1zM25 37.6h40.1zM25 37.7h40.1zM25 37.7h40.1zM25 37.8h40.1zM25 37.8h40.1zM25 37.8h40.1zM25 37.9h40.1zM25 37.9h40.1zM25 38h40.1zM25 38h40.1zM25 38.1h40.1zM25 38.1h40.1zM25 38.1h40.1zM25 38.2h40.1zM25 38.2h40.1zM25 38.3h40.1zM25 38.3h40.1zM25 38.4h40.1zM25 38.4h40.1zM25 38.4h40.1zM25 38.5h40.1zM25 38.5h40.1zM25 38.6h40.1zM25 38.6h40.1zM25 38.7h40.1zM25 38.7h40.1zM25 38.7h40.1zM25 38.8h40.1zM25 38.8h40.1zM25 38.9h40.1zM25 38.9h40.1zM25 38.9h40.1zM25 39h40.1zM25 39h40.1zM25 39.1h40.1zM25 39.1h40.1zM25 39.2h40.1zM25 39.2h40.1zM25 39.2h40.1zM25 39.3h40.1zM25 39.3h40.1zM25 39.4h40.1zM25 39.4h40.1zM25 39.5h40.1zM25 39.5h40.1zM25 39.5h40.1zM25 39.6h40.1zM25 39.6h40.1zM25 39.7h40.1zM25 39.7h40.1zM25 39.8h40.1zM25 39.8h40.1zM25 39.8h40.1zM25 39.9h40.1zM25 39.9h40.1zM25 40h40.1zM25 40h40.1zM25 40h40.1zM25 40.1h40.1zM25 40.1h40.1zM25 40.2h40.1zM25 40.2h40.1zM25 40.3h40.1zM25 40.3h40.1zM25 40.3h40.1zM25 40.4h40.1zM25 40.4h40.1zM25 40.5h40.1zM25 40.5h40.1zM25 40.6h40.1zM25 40.6h40.1zM25 40.6h40.1zM25 40.7h40.1zM25 40.7h40.1zM25 40.8h40.1zM25 40.8h40.1zM25 40.9h40.1zM25 40.9h40.1zM25 40.9h40.1zM25 41h40.1zM25 41h40.1zM25 41.1h40.1zM25 41.1h40.1zM25 41.1h40.1zM25 41.2h40.1zM25 41.2h40.1zM25 41.3h40.1zM25 41.3h40.1zM25 41.4h40.1zM25 41.4h40.1zM25 41.4h40.1zM25 41.5h40.1zM25 41.5h40.1zM25 41.6h40.1zM25 41.6h40.1zM25 41.7h40.1zM25 41.7h40.1zM25 41.7h40.1zM25 41.8h40.1zM25 41.8h40.1zM25 41.9h40.1zM25 41.9h40.1zM25 42h40.1zM25 42h40.1zM25 42h40.1zM25 42.1h40.1zM25 42.1h40.1zM25 42.2h40.1zM25 42.2h40.1zM25 42.2h40.1zM25 42.3h40.1zM25 42.3h40.1zM25 42.4h40.1zM25 42.4h40.1zM25 42.5h40.1zM25 42.5h40.1zM25 42.5h40.1zM25 42.6h40.1zM25 42.6h40.1zM25 42.7h40.1zM25 42.7h40.1zM25 42.8h40.1zM25 42.8h40.1zM25 42.8h40.1zM25 42.9h40.1zM25 42.9h40.1zM25 43h40.1zM25 43h40.1zM25 43.1h40.1zM25 43.1h40.1zM25 43.1h40.1zM25 43.2h40.1zM25 43.2h40.1zM25 43.3h40.1zM25 43.3h40.1zM25 43.3h40.1zM25 43.4h40.1zM25 43.4h40.1zM25 43.5h40.1zM25 43.5h40.1zM25 43.6h40.1zM25 43.6h40.1zM25 43.6h40.1zM25 43.7h40.1zM25 43.7h40.1zM25 43.8h40.1zM25 43.8h40.1zM25 43.9h40.1zM25 43.9h40.1zM25 43.9h40.1z"/>
<path d="M25 44h173zM25 44h173zM25 44.1h173zM25 44.1h173zM25 44.2h173zM25 44.2h173zM25 44.2h173zM25 44.3h173zM25 44.3h173zM25 44.4h173zM25 44.4h173zM25 44.4h173zM25 44.5h173zM25 44.5h173zM25 44.6h173zM25 44.6h173zM25 44.7h173zM25 44.7h173zM25 44.7h173zM25 44.8h173zM25 44.8h173zM25 44.9h173zM25 44.9h173zM25 45h173zM25 45h173zM25 45h173zM25 45.1h173zM25 45.1h173zM25 45.2h173zM25 45.2h173zM25 45.3h173zM25 45.3h173zM25 45.3h173zM25 45.4h173zM25 45.4h173zM25 45.5h173zM25 45.5h173zM25 45.6h173zM25 45.6h173zM25 45.6h173zM25 45.7h173zM25 45.7h173zM25 45.8h173zM25 45.8h173zM25 45.8h173zM25 45.9h173zM25 45.9h173zM25 46h173zM25 46h173zM25 46.1h173zM25 46.1h173zM25 46.1h173zM25 46.2h173zM25 46.2h173zM25 46.3h173zM25 46.3h173zM25 46.4h173zM25 46.4h173zM25 46.4h173zM25 46.5h173zM25 46.5h173zM25 46.6h173zM25 46.6h173zM25 46.7h173zM25 46.7h173zM25 46.7h173zM25 46.8h173zM25 46.8h173zM25 46.9h173zM25 46.9h173zM25 46.9h173zM25 47h173zM25 47h173zM25 47.1h173zM25 47.1h173zM25 47.2h173zM25 47.2h173zM25 47.2h173zM25 47.3h173zM25 47.3h173zM25 47.4h173zM25 47.4h173zM25 47.5h173zM25 47.5h173zM25 47.5h173zM25 47.6h173zM25 47.6h173zM25 47.7h173zM25 47.7h173zM25 47.8h173zM25 47.8h173zM25 47.8h173zM25 47.9h173zM25 47.9h173zM25 48h173zM25 48h173zM25 48h173zM25 48.1h173zM25 48.1h173zM25 48.2h173zM25 48.2h173zM25 48.3h173zM25 48.3h173zM25 48.3h173zM25 48.4h173zM25 48.4h173zM25 48.5h173zM25 48.5h173zM25 48.6h173zM25 48.6h173zM25 48.6h173zM25 48.7h173zM25 48.7h173zM25 48.8h173zM25 48.8h173zM25 48.9h173zM25 48.9h173zM25 48.9h173zM25 49h173zM25 49h173zM25 49.1h173zM25 49.1h173zM25 49.1h173zM25 49.2h173zM25 49.2h173zM25 49.3h173zM25 49.3h173zM25 49.4h173zM25 49.4h173zM25 49.4h173zM25 49.5h173zM25 49.5h173zM25 49.6h173zM25 49.6h173zM25 49.7h173zM25 49.7h173zM25 49.7h173zM25 49.8h173zM25 49.8h173zM25 49.9h173zM25 49.9h173zM25 50h173zM25 50h173zM25 50h173zM25 50.1h173zM25 50.1h173zM25 50.2h173zM25 50.2h173zM25 50.2h173zM25 50.3h173zM25 50.3h173zM25 50.4h173zM25 50.4h173zM25 50.5h173zM25 50.5h173zM25 50.5h173zM25 50.6h173zM25 50.6h173zM25 50.7h173zM25 50.7h173zM25 50.8h173zM25 50.8h173zM25 50.8h173zM25 50.9h173zM25 50.9h173zM25 51h173zM25 51h173zM25 51.1h173zM25 51.1h173zM25 51.1h173zM25 51.2h173zM25 51.2h173zM25 51.3h173zM25 51.3h173zM25 51.4h173zM25 51.4h173zM25 51.4h173zM25 51.5h173zM25 51.5h173zM25 51.6h173zM25 51.6h173zM25 51.6h173zM25 51.7h173zM25 51.7h173zM25 51.8h173zM25 51.8h173zM25 51.9h173zM25 51.9h173zM25 51.9h173zM25 52h173zM25 52h173zM25 52.1h173zM25 52.1h173zM25 52.2h173zM25 52.2h173zM25 52.2h173zM25 52.3h173zM25 52.3h173zM25 52.4h173zM25 52.4h173zM25 52.5h173zM25 52.5h173zM25 52.5h173z"/>
<path d="M122 62.8h6.7zM122 62.9h6.7zM122 62.9h6.7zM122 62.9h6.7zM122 63h6.7zM122 63h6.7zM122 63.1h6.7zM122 63.1h6.7zM122 63.2h6.7zM122 63.2h6.7zM122 63.2h6.7zM122 63.3h6.7zM122 63.3h6.7zM122 63.4h6.7zM122 63.4h6.7zM122 63.5h6.7zM122 63.5h6.7zM122 63.5h6.7zM122 63.6h6.7zM122 63.6h6.7zM122 63.7h6.7zM122 63.7h6.7zM122 63.8h6.7zM122 63.8h6.7zM122 63.8h6.7zM122 63.9h6.7zM122 63.9h6.7zM122 64h6.7zM122 64h6.7zM122 64.1h6.7zM122 64.1h6.7zM122 64.1h6.7zM122 64.2h6.7zM122 64.2h6.7zM122 64.3h6.7zM122 64.3h6.7zM122 64.3h6.7zM122 64.4h6.7zM122 64.4h6.7zM122 64.5h6.7zM122 64.5h6.7zM122 64.6h6.7zM122 64.6h6.7zM122 64.6h6.7zM122 64.7h6.7zM122 64.7h6.7zM122 64.8h6.7zM122 64.8h6.7zM122 64.9h6.7zM122 64.9h6.7zM122 64.9h6.7zM122 65h6.7zM122 65h6.7zM122 65.1h6.7zM122 65.1h6.7zM122 65.2h6.7zM122 65.2h6.7zM122 65.2h6.7zM122 65.3h6.7zM122 65.3h6.7zM122 65.4h6.7zM122 65.4h6.7zM122 65.4h6.7zM122 65.5h6.7zM122 65.5h6.7zM122 65.6h6.7zM122 65.6h6.7zM122 65.7h6.7zM122 65.7h6.7zM122 65.7h6.7zM122 65.8h6.7zM122 65.8h6.7zM122 65.9h6.7zM122 65.9h6.7zM122 66h6.7zM122 66h6.7zM122 66h6.7zM122 66.1h6.7zM122 66.1h6.7zM122 66.2h6.7zM122 66.2h6.7zM122 66.3h6.7zM122 66.3h6.7zM122 66.3h6.7zM122 66.4h6.7zM122 66.4h6.7zM122 66.5h6.7zM122 66.5h6.7zM122 66.5h6.7zM122 66.6h6.7zM122 66.6h6.7zM122 66.7h6.7zM122 66.7h6.7zM122 66.8h6.7zM122 66.8h6.7zM122 66.8h6.7zM122 66.9h6.7zM122 66.9h6.7zM122 67h6.7zM122 67h6.7zM122 67.1h6.7zM122 67.1h6.7zM122 67.1h6.7zM122 67.2h6.7zM122 67.2h6.7zM122 67.3h6.7zM122 67.3h6.7zM122 67.4h6.7zM122 67.4h6.7zM122 67.4h6.7zM122 67.5h6.7zM122 67.5h6.7zM122 67.6h6.7zM122 67.6h6.7zM122 67.6h6.7zM122 67.7h6.7zM122 67.7h6.7zM122 67.8h6.7zM122 67.8h6.7zM122 67.9h6.7zM122 67.9h6.7zM122 67.9h6.7zM122 68h6.7zM122 68h6.7zM122 68.1h6.7zM122 68.1h6.7zM122 68.2h6.7zM122 68.2h6.7zM122 68.2h6.7zM122 68.3h6.7zM122 68.3h6.7zM122 68.4h6.7zM122 68.4h6.7zM122 68.5h6.7zM122 68.5h6.7zM122 68.5h6.7zM122 68.6h6.7zM122 68.6h6.7zM122 68.7h6.7zM122 68.7h6.7zM122 68.7h6.7zM122 68.8h6.7zM122 68.8h6.7zM122 68.9h6.7zM122 68.9h6.7zM122 69h6.7zM122 69h6.7zM122 69h6.7zM122 69.1h6.7zM122 69.1h6.7zM122 69.2h6.7zM122 69.2h6.7zM122 69.3h6.7zM122 69.3h6.7zM122 69.3h6.7zM122 69.4h6.7zM122 69.4h6.7zM122 69.5h6.7zM122 69.5h6.7zM122 69.6h6.7zM122 69.6h6.7zM122 69.6h6.7zM122 69.7h6.7zM122 69.7h6.7zM122 69.8h6.7zM122 69.8h6.7zM122 69.8h6.7zM122 69.9h6.7zM122 69.9h6.7zM122 70h6.7zM122 70h6.7zM122 70.1h6.7zM122 70.1h6.7zM122 70.1h6.7zM122 70.2h6.7zM122 70.2h6.7zM122 70.3h6.7zM122 70.3h6.7zM122 70.4h6.7zM122 70.4h6.7zM122 70.4h6.7zM122 70.5h6.7zM122 70.5h6.7zM122 70.6h6.7zM122 70.6h6.7zM122 70.7h6.7zM122 70.7h6.7zM122 70.7h6.7zM122 70.8h6.7zM122 70.8h6.7zM122 70.9h6.7zM122 70.9h6.7zM122 71h6.7zM122 71h6.7zM122 71h6.7zM122 71.1h6.7zM122 71.1h6.7z"/>
</g>
<g font-size="10.9">
<text x="75.4" y="8.5" transform="rotate(-180 75.4 8.5)">Задание 12</text>
<text x="119.6" y="288">Задание 12</text>
</g>
<g font-size="7.8">
<text x="122" y="68.4">d</text>
<text x="155" y="97">h</text>
<text x="155" y="122">h</text>
<text x="150.4" y="184.3">h</text>
<text x="149.9" y="217">h</text>
<text x="127" y="226">d</text>
</g>
<g font-size="7.3">
<text x="25" y="32.8">Задание 5.</text>
<text x="25" y="42.3">Дано: Δ(h ,h ), d.</text>
<text x="25" y="50.7">Найти K = Δ∩d , переведя плоскость Δ в проецирующее положение.</text>
</g>
<g font-size="5.5">
<text x="12.3" y="176.2" transform="rotate(-90 12.3 176.2)">Подп. и дата</text>
<text x="12.3" y="205.3" transform="rotate(-90 12.3 205.3)">Инв. № дубл.</text>
<text x="12.3" y="231.1" transform="rotate(-90 12.3 231.1)">Взам. инв. №</text>
<text x="12.3" y="261.2" transform="rotate(-90 12.3 261.2)">Подп. и дата</text>
<text x="12.3" y="290.3" transform="rotate(-90 12.3 290.3)">Инв. № подл.</text>
<text x="40.7" y="291.3">№ докум.</text>
<text x="63.1" y="291.3">Подп.</text>
<text x="198.4" y="289.8">5</text>
<text x="95.5" y="296.3">Копировал</text>
<text x="165.5" y="296.3">Формат</text>
<text x="185.5" y="296.3">A4</text>
</g>
<g font-size="5.4">
<text x="195.6" y="282.3">Лист</text>
<text x="7" y="292" transform="rotate(-90 7 292)">КОМПАС-3Dv21Учебнаяверсия©2022ООО&quot;АСКОН-Системыпроектирования&quot;,Россия.Всеправазащищены.</text>
<text x="20.6" y="291.3">Изм.</text>
<text x="27.6" y="291.3">Лист</text>
<text x="75.6" y="291.3">Дата</text>
<text x="8" y="296.3">Недлякоммерческогоиспользования</text>
</g>
<g font-size="5.2">
<text x="124.4" y="70.2">2</text>
<text x="157.5" y="98.7">2</text>
<text x="159.6" y="118">1</text>
<text x="157.5" y="123.7">2</text>
<text x="152.9" y="186">1</text>
<text x="154.4" y="213">1</text>
<text x="152.3" y="218.7">1</text>
<text x="129.5" y="227.7">1</text>
</g>
<g font-size="4.9">
<text x="48.2" y="38.2">1</text>
<text x="54.1" y="38.2">2</text>
</g>
</svg>
